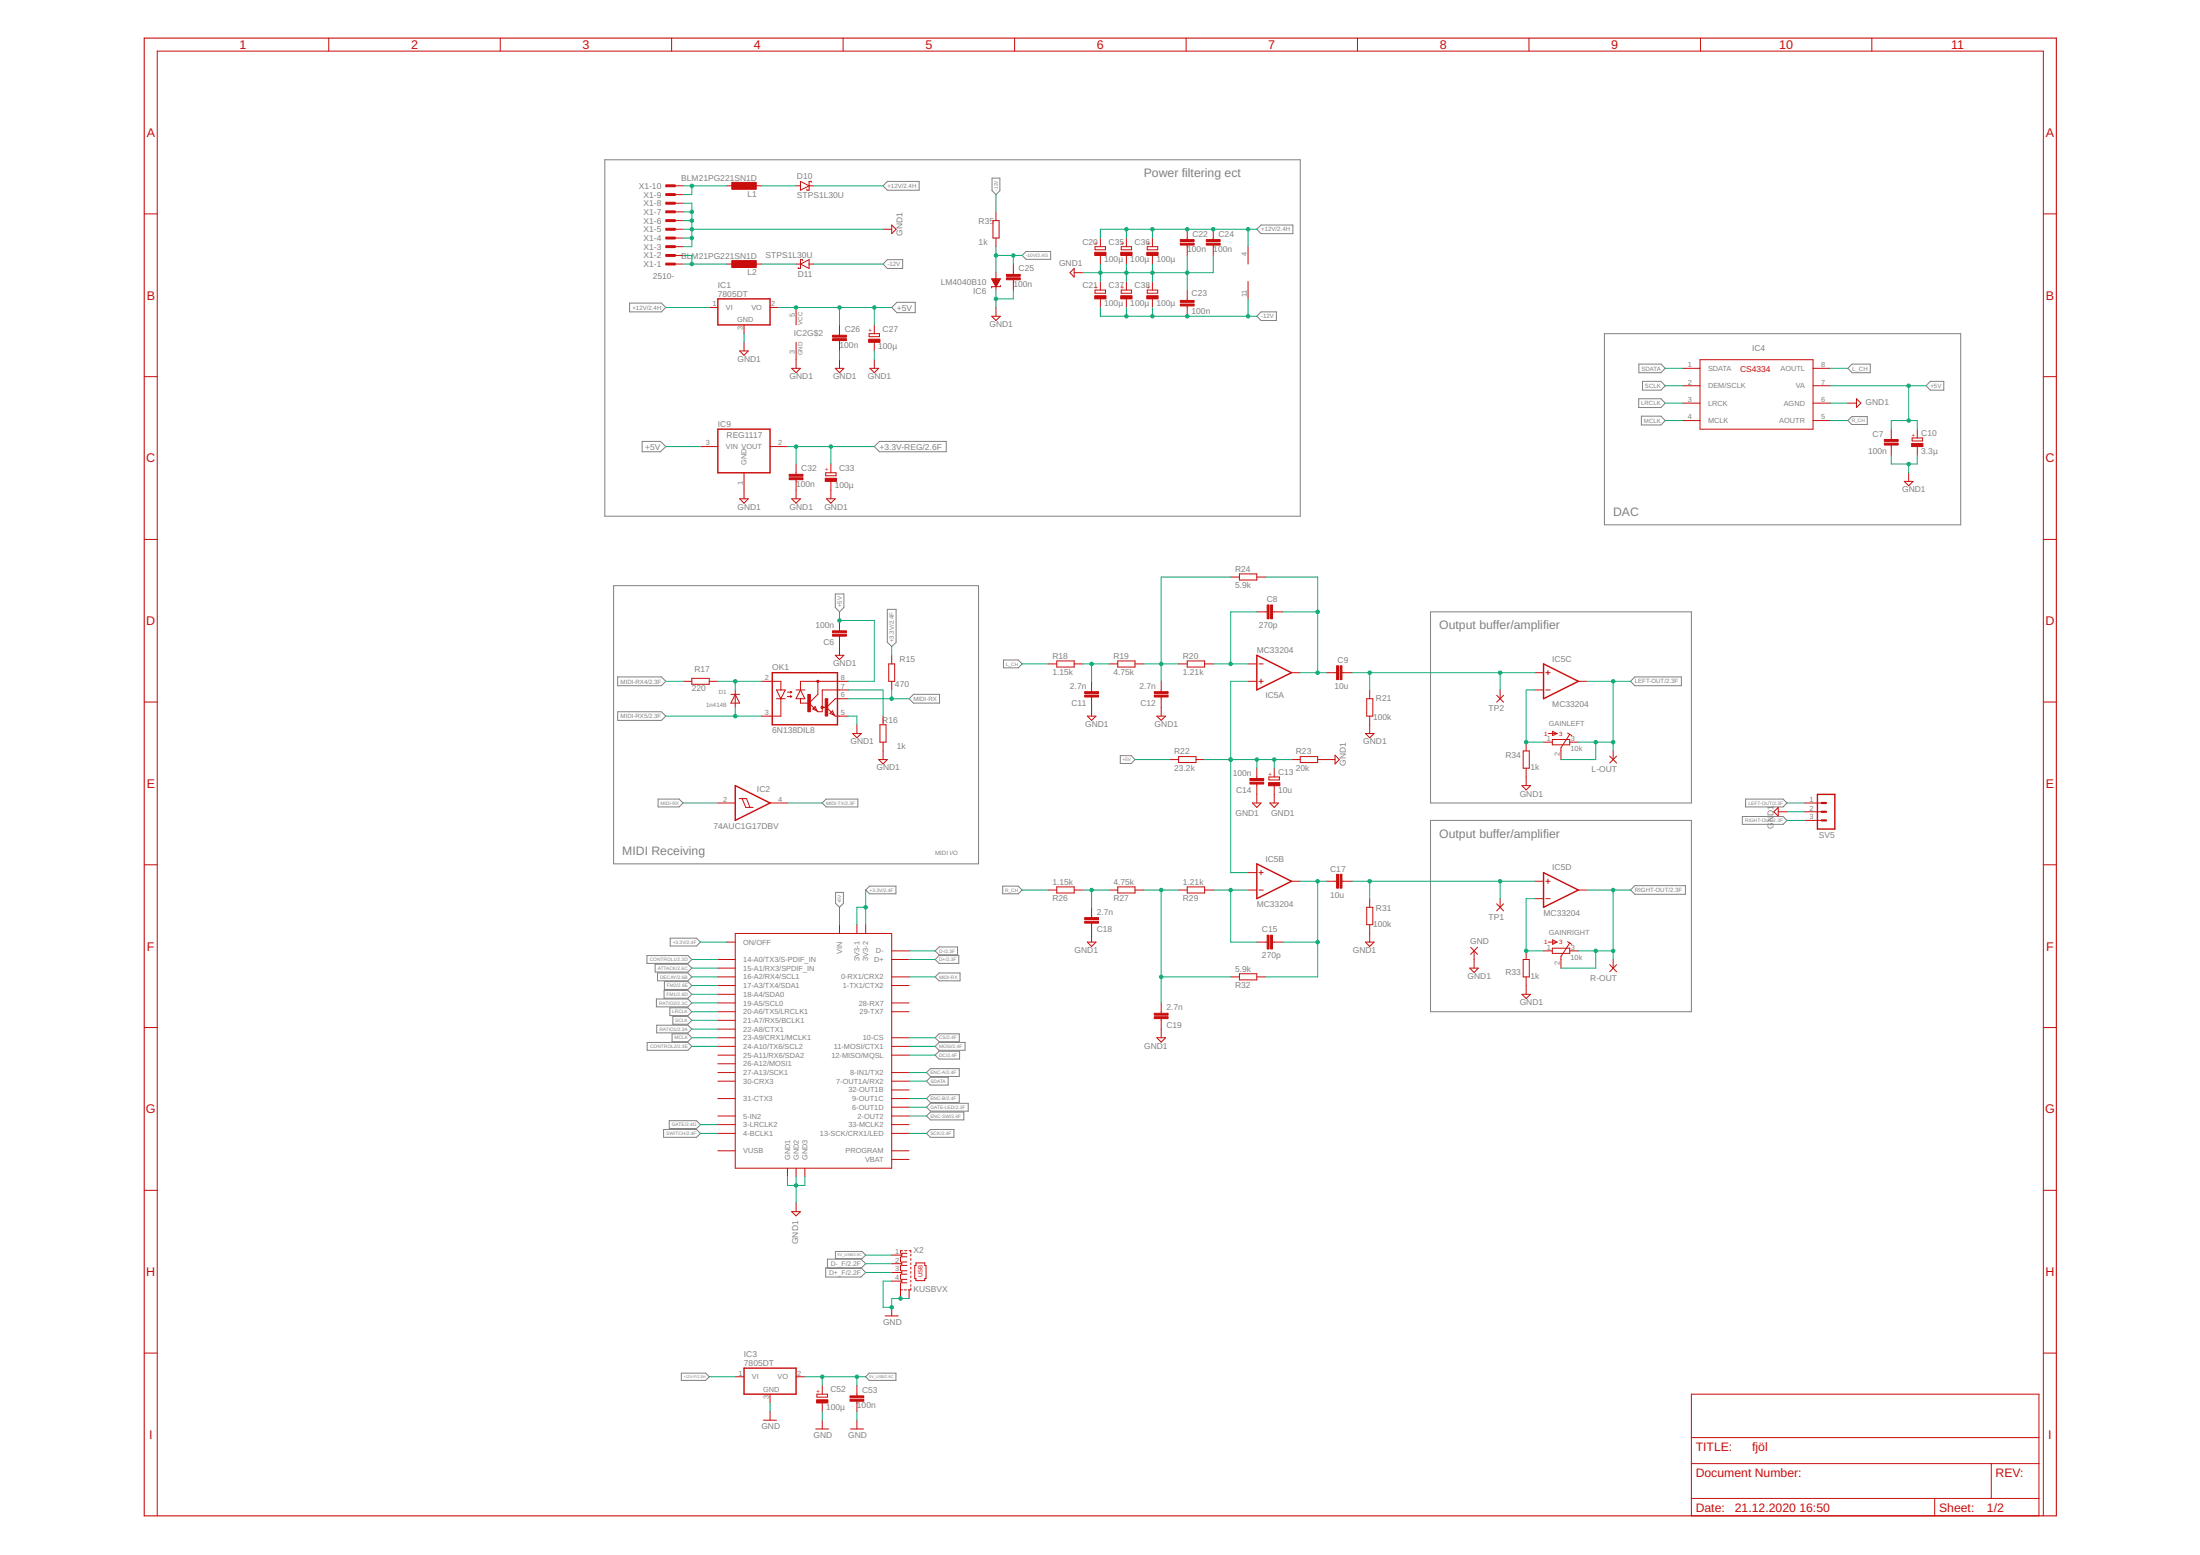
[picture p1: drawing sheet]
<svg xmlns="http://www.w3.org/2000/svg" width="297mm" height="210mm" viewBox="0 0 297 210" stroke-linecap="round" stroke-linejoin="round" font-family="sans-serif">
<g fill="none" stroke="#808080" stroke-width=".14">
<path d="M81.7 21.6h93.9v48.1h-93.9zM119.8 24.5h4.3v1.2h-4.3l-.6-.6zM119.8 35.1h2.1v1.1h-2.1l-.6-.6zM133.9 24h1.1v1.7l-.5 .6-.6-.6zM138 34.5l.5-.5h3.4v1h-3.4zM170.3 30.4h4.3v1.1h-4.3l-.6-.6zM85 40.9h4.3l.6 .6-.6 .6h-4.3zM86.7 59.6h2.5l.7 .7-.7 .7h-2.5zM120.4 41.5l.7-.7h2.5v1.4h-2.5zM170.3 42.1h2v1.2h-2l-.6-.6zM216.6 45h48.1v25.8h-48.1zM221.3 53.8h3l.5 .6-.5 .6h-3z"/>
<path d="M221.3 49.1h3l.5 .6-.5 .6h-3zM221.6 56.2h2.7l.5 .6-.5 .6h-2.7zM221.8 51.5h2.5l.5 .6-.5 .6h-2.5zM249.5 49.7l.6-.6h2.4v1.2h-2.4zM249.5 56.8l.5-.6h2.1v1.1h-2.1zM260.6 51.5h1.8v1.2h-1.8l-.5-.6zM82.8 79.1h49.3v37.5h-49.3zM118 60.3l.7-.7h9.1v1.4h-9.1zM83.4 91.4h5.9l.6 .6-.6 .6h-5.9zM83.4 96.1h5.9l.6 .6-.6 .5h-5.9zM112.8 80.2h1.1v1.8l-.6 .6-.5-.6zM119.8 82.3h1.2v4.4l-.6 .6-.6-.6z"/>
<path d="M122.7 94.3l.6-.6h3.6v1.2h-3.6zM135.5 89.1h2l.5 .5-.5 .5h-2zM193.1 82.6h35.3v25.8h-35.3zM220.7 91.4h6.3v1.2h-6.3l-.5-.6zM88.9 107.9h2.8l.5 .5-.5 .5h-2.8zM111.5 107.9h4.3v1h-4.3l-.5-.5zM135.4 119.6h2.1l.5 .5-.5 .5h-2.1zM151.3 102h1.4l.5 .5-.5 .6h-1.4zM193.1 110.7h35.3v25.9h-35.3zM220.7 119.5h6.9v1.2h-6.9l-.5-.6zM235.2 110.2h5.5l.6 .5-.6 .6h-5.5zM235.7 107.9h5l.6 .5-.6 .5h-5z"/>
<path d="M87.4 129h5.5l.5 .5-.5 .5h-5.5zM88.5 130.2h4.4l.5 .5-.5 .5h-4.4zM88.6 134.9h4.3l.5 .5-.5 .5h-4.3zM88.7 138.4h4.2l.5 .5-.5 .5h-4.2zM88.8 131.3h4.1l.5 .6-.5 .5h-4.1zM89.7 133.7h3.2l.5 .5-.5 .5h-3.2zM89.7 132.5h3.2l.5 .5-.5 .6h-3.2zM90.4 136h2.5l.5 .6-.5 .5h-2.5zM90.5 126.6h3.5l.6 .6-.6 .5h-3.5zM90.7 139.6h2.2l.5 .5-.5 .5h-2.2zM90.8 137.2h2.1l.5 .5-.5 .6h-2.1zM112.8 120.5h1.1v1.4l-.6 .6-.5-.6z"/>
<path d="M116.9 120.1l.5-.5h3.6v1h-3.6zM126.3 131.9l.5-.6h2.8v1.1h-2.8zM126.3 128.4l.5-.6h2.5v1.1h-2.5zM126.8 129h2.7v1h-2.7l-.5-.5zM87.4 140.7h5.5l.5 .5-.5 .6h-5.5zM89.6 152.5h4.4l.6 .5-.6 .5h-4.4zM90.4 151.3h3.6l.6 .5-.6 .5h-3.6zM125.1 145.9l.5-.5h2.4v1.1h-2.4zM125.1 149.5l.5-.6h5.1v1.1h-5.1zM125.1 144.8l.5-.5h3.9v1h-3.9zM125.1 148.3l.5-.5h3.9v1h-3.9zM125.1 153l.5-.5h3.2v1h-3.2z"/>
<path d="M125.6 150.1h4.5v1.1h-4.5l-.5-.6zM126.3 140.1l.5-.5h2.7v1h-2.7zM126.3 141.2l.5-.5h3.5v1.1h-3.5zM126.3 142.4l.5-.5h2.8v1.1h-2.8zM111.5 171.1h4.7l.7 .7-.7 .6h-4.7zM111.7 170h4.5l.7 .6-.7 .6h-4.5zM112.8 168.9h3.6l.5 .5-.5 .5h-3.6zM92 185.4h3.3l.5 .4-.5 .5h-3.3zM117.3 185.4h3.7v.9h-3.7l-.4-.5z"/>
</g>
<g fill="none" stroke="#c90d0c" stroke-width=".14">
<path d="M44.4 5.1v1.8M67.5 5.1v1.8M90.7 5.1v1.8M113.8 5.1v1.8M137 5.1v1.8M160.1 5.1v1.8M183.3 5.1v1.8M206.4 5.1v1.8M229.6 5.1v1.8M252.7 5.1v1.8M19.5 28.9h1.7M91.1 33.3h1.1"/>
<path d="M91.1 35.6h1.1M91.1 34.5h1.1M91.1 32.1h1.1M91.1 30.9h1.1M91.1 29.8h1.1M91.1 28.6h1.1M91.1 27.4h1.1M91.1 26.3h1.1M91.1 25.1h1.1M98.1 35.6h1.2M98.1 25.1h1.2M101.6 35.6h1.2"/>
<path d="M101.6 25.1h1.2M107.5 35.6h.6M107.5 25.1h.6M108.1 24.5l1.1 .6-1.1 .6zM108.1 35.6l1.1-.5v1.1zM108.4 35.2v-.1h-.3v1.1h-.3v-.1M109.2 35.6h.6M109.2 25.1h.6M109.5 24.6v-.1h-.3v1.2h-.3v-.2M119.2 30.9h1.2M120.4 30.4l.6 .5-.6 .6zM133.9 37.6h1.2l-.6 1.1z"/>
<path d="M133.9 37.7h1.1M134 37.8h1M134 37.9h.9M134.1 29.8h.8v2.3h-.8zM134.1 38h.8M134.1 38.1h.7M134.2 38.1h.6M134.2 38.2h.5M134.3 38.3h.4M134.3 38.4h.3M134.4 38.5h.2M134.4 38.6h.2"/>
<path d="M134.5 38.7h.1M134.5 28.6v1.2M134.5 32.1v1.2M134.5 36.8v2.4M135.1 38.5v.2h-1.2v.2M136.8 35.6v1.5M136.8 37.8v1.4M145 36.2v1.2l-.5-.6zM145 36.8h1.2M147.8 33.3h1.5v.4h-1.5zM147.8 39.2h1.5v.4h-1.5zM148.6 32.1v1.2"/>
<path d="M148.6 34.5v1.1M148.6 38v1.2M151.4 33.3h1.4v.4h-1.4zM151.4 39.2h1.4v.4h-1.4zM152.1 32.1v1.2M152.1 34.5v1.1M152.1 38v1.2M154.9 33.3h1.4v.4h-1.4zM154.9 39.2h1.4v.4h-1.4zM155.6 32.1v1.2M155.6 34.5v1.1M155.6 38v1.2"/>
<path d="M160.3 30.9v1.5M160.3 33.1v1.4M160.3 39.2v1.4M163.8 30.9v1.5M163.8 33.1v1.4M168.5 33.3v2.3M168.5 38v2.3M275.9 28.9h1.7M19.5 50.8h1.7M95.8 41.5h1.1M99.9 47.4h1.1l-.5 .6zM100.5 43.9v1.1"/>
<path d="M100.5 46.2v1.2M104 41.5h1.1M106.9 49.7h1.2l-.6 .6zM107.5 41.5v2.4M107.5 46.2v3.5M112.8 49.7h1.1l-.6 .6zM113.3 43.9v1.4M113.3 46v1.4M113.3 48.6v1.1M117.3 45h1.4v.4h-1.4zM117.5 49.7h1.1l-.6 .6zM118 43.9v1.1"/>
<path d="M118 46.2v1.2M118 48.6v1.1M133.9 42.7h1.2l-.6 .6zM134.5 41.5v1.2M148.6 40.3v1.2M152.1 40.3v1.2M155.6 40.3v1.2M160.3 41.3v1.4M227.2 49.7h2.3M227.2 52.1h2.3M227.2 54.4h2.3M227.2 56.8h2.3"/>
<path d="M229.5 48.6h15.3v9.3h-15.3zM244.8 49.7h2.3M244.8 52.1h2.3M244.8 54.4h2.3M244.8 56.8h2.3M249.5 54.4h1.2M250.7 53.8l.5 .6-.5 .6zM255.4 57.9v1.5M258.2 59.1h1.4v.4h-1.4zM258.9 57.9v1.2M275.9 50.8h1.7M19.5 72.8h1.7"/>
<path d="M94.6 60.3h2.3M99.9 67.3h1.1l-.5 .6zM100.5 63.8v3.5M104 60.3h2.3M106.9 67.3h1.2l-.6 .6zM107.5 62.6v1.5M107.5 64.7v2.6M111.5 63.8h1.4v.4h-1.4zM111.6 67.3h1.2l-.6 .6zM112.2 62.6v1.2M112.2 65v2.3M166.2 77.9h1.1"/>
<path d="M167.3 77.5h2.4v.8h-2.4zM169.7 77.9h1.2M255.4 60v1.5M257.1 65h1.2l-.6 .6zM257.7 63.8v1.2M258.9 60.3v1.2M275.9 72.8h1.7M19.5 94.8h1.7M92.2 92h1.2M93.4 91.6h2.4v.8h-2.4zM95.8 92h1.1M98.7 93.7h1.2"/>
<path d="M99.3 93.7l.6 1.2h-1.2zM99.3 93.1v2.4M102.8 92h2.6v1.1M104.8 93.1h1.2l-.6 1.2zM104.8 94.3h1.2M105.4 94.3v2.4h-2.6M106.3 93.4h.6M106.3 94h.6M106.7 93.3l.2 .1M106.7 93.9l.2 .1M106.9 93.4l-.2 .2M106.9 94l-.2 .1"/>
<path d="M107.5 93.1h1.2M108.1 93.1l.6 1.2h-1.2zM108.1 94.3v.6h1.1M109.2 94.9l1.1 1M109.7 95.7l.4-.3 .2 .5zM110.4 92v1.7l-1.2 1.2M111 95.5h.6M111.6 95.5l1.2 1.2h1.7M112.4 95.9l.2 .6-.5-.2zM112.8 88.5h1.1l-.6 .5zM113.3 83.8v1.4M113.3 85.9v2.6"/>
<path d="M114.5 93.1h-3.5v3h-.6l-.1-.2M114.5 94.3h-1.7l-1.2 1.2M114.5 92h-6.4v1.1M115.1 99h1.2l-.6 .6zM115.7 97.8v1.2M118.8 97.8h.8v2.4h-.8zM119.2 96.7v1.1M120 89.6h.8v2.4h-.8zM120.4 88.5v1.1M120.4 92v1.1M141.5 89.6h1.2M142.7 89.2h2.3v.8h-2.3z"/>
<path d="M145 89.6h1.2M146.8 96.7h1.2l-.6 .5zM147.4 92v1.4M147.4 94.1v2.6M149.7 89.6h1.2M150.9 89.2h2.3v.8h-2.3zM153.2 89.6h1.2M156.2 96.7h1.2l-.6 .5zM156.8 92v1.4M156.8 94.1v2.6M159.1 89.6h1.2M160.3 89.2h2.3v.8h-2.3z"/>
<path d="M162.6 89.6h1.2M168.5 92h1.2M168.5 89.6h1.2M169.7 82.6h1.4M170 92h.6M170 89.6h.6M170.3 91.7v.6M171.8 82.6h1.4M174.4 90.8h1.2M179.1 90.8h1.4M181.2 90.8h1.4M184.4 99h1.1l-.6 .6z"/>
<path d="M184.5 94.3h.9v2.4h-.9zM184.9 93.1v1.2M184.9 96.7v2.3M202.1 93.9l.9 .9M202.5 93.1v1.2M203 93.9l-.9 .9M207.2 93.1h1.2M207.2 90.8h1.2M208.7 93.1h.6M208.7 90.8h.6M209 90.5v.6M209.1 99h1.1"/>
<path d="M209.6 99.8h2.3v.7h-2.3zM209.6 98.7l.6 .3-.6 .3zM211.6 99l.3 .1M211.9 99.1l-1.1 1.8v1.6M211.9 99.1l.3 .2M213.1 92h1.2M275.9 94.8h1.7M19.5 116.7h1.7M96.9 108.4h2.4M99.8 107.8h1l.5 1.2M100.2 107.8l.5 1.2h1M104 108.4h2.3"/>
<path d="M118.6 102.5h1.2l-.6 .6zM119.2 100.2v2.3M142.7 119.7h2.3v.8h-2.3zM150.9 119.7h2.3v.8h-2.3zM157.9 102.5h1.2M159.1 102.1h2.4v.8h-2.4zM160.3 119.7h2.3v.8h-2.3zM161.5 102.5h1.1M168.5 117.8h1.2M169.1 108.4h1.2l-.6 .6zM169.7 103.7v1.4M169.7 105.8v2.6"/>
<path d="M170 117.8h.6M170.3 117.5v.6M171.3 104.9h1.4v.4h-1.4zM171.4 108.4h1.2l-.6 .6zM172 103.7v1.2M172 106v2.4M174.4 102.5h1.2M174.4 119h1.2M175.6 102.1h2.3v.8h-2.3zM177.9 102.5h2.4M179.1 119h1.4M180.3 101.9l.5 .6-.5 .6z"/>
<path d="M181.2 119h1.4M205.5 106h1.2l-.6 .6zM205.7 101.4h.8v2.3h-.8zM206.1 100.2v1.2M206.1 103.7v2.3M207.2 119h1.2M208.4 100.2h1.2M208.7 119h.6M209 118.7v.6M211.9 100.2h1.2M217.3 102.1l1 .9M217.8 101.4v1.1"/>
<path d="M218.3 102.1l-1 .9M240.1 109.6h1.2M240.1 109v1.2l-.6-.6zM243.6 108.4h2.4M243.6 109.6h2.4M243.6 110.7h2.4M275.9 116.7h1.7M19.5 138.7h1.7M96.9 131.9h2.4M96.9 129.5h2.4M96.9 134.2h2.4M96.9 130.7h2.4"/>
<path d="M96.9 133h2.4M96.9 135.4h2.4M96.9 136.6h2.4M96.9 137.7h2.4M96.9 138.9h2.4M98.1 127.2h1.2M99.3 126h21.1v31.7h-21.1zM113.3 124.8v1.2M115.7 124.8v1.2M116.9 124.8v1.2M120.4 131.9h2.3M120.4 129.5h2.3"/>
<path d="M120.4 128.4h2.3M120.4 133h2.3M120.4 135.4h2.3M120.4 136.6h2.3M141.5 120.1h1.2M145 120.1h1.2M146.8 127.2h1.2l-.6 .6zM147.4 122.5v1.4M147.4 124.6v2.6M149.7 120.1h1.2M153.2 120.1h1.2M156.8 135.4v1.4"/>
<path d="M156.8 137.5v2.6M159.1 120.1h1.2M162.6 120.1h1.2M166.2 131.9h1.1M167.3 131.4h2.4v.9h-2.4zM168.5 120.1h1.2M169.7 127.2h1.4M169.7 131.9h1.2M170 120.1h.6M171.8 127.2h1.4M184.4 127.2h1.1l-.6 .6zM184.5 122.5h.9v2.3h-.9z"/>
<path d="M184.9 121.3v1.2M184.9 124.8v2.4M198.4 130.7h1.2l-.6 .6zM198.6 127.9l.9 .9M199 128.4v2.3M199.5 127.9l-.9 .9M202.1 122l.9 1M202.5 121.3v1.2M203 122l-.9 1M205.5 134.2h1.2l-.6 .6zM205.7 129.5h.8v2.4h-.8zM206.1 128.4v1.1"/>
<path d="M206.1 131.9v2.3M207.2 121.3h1.2M208.4 128.4h1.2M208.7 121.3h.6M209.1 127.2h1.1M209.6 128h2.3v.7h-2.3zM209.6 126.9l.6 .3-.6 .3zM211.6 127.1l.3 .2M211.9 127.3l-1.1 1.8v1.6M211.9 127.3l.3 .2M211.9 128.4h1.2M213.1 120.1h1.2"/>
<path d="M217.3 130.2l1 1M217.8 129.5v1.2M218.3 130.2l-1 1M275.9 138.7h1.7M96.9 140.1h2.4M96.9 144.8h2.4M96.9 150.6h2.4M96.9 151.8h2.4M96.9 153h2.4M96.9 155.3h2.4M96.9 145.9h2.4M96.9 148.3h2.4"/>
<path d="M96.9 141.2h2.4M96.9 142.4h2.4M96.9 143.6h2.4M106.3 157.7v1.2M107.5 157.7v1.2M108.7 157.7v1.2M120.4 140.1h2.3M120.4 144.8h2.3M120.4 150.6h2.3M120.4 151.8h2.3M120.4 153h2.3M120.4 155.3h2.3"/>
<path d="M120.4 156.5h2.3M120.4 149.5h2.3M120.4 145.9h2.3M120.4 148.3h2.3M120.4 141.2h2.3M120.4 142.4h2.3M120.4 147.1h2.3M156.2 140.1h1.2l-.6 .6zM19.5 160.7h1.7M106.9 163.6h1.2l-.6 .5zM107.5 162.4v1.2M119.5 177.6h1.8"/>
<path d="M120.4 176.5v1.1M120.4 172.9h1.4M120.4 171.8h1.4M120.4 170.6h1.4M120.4 169.4h1.4M121.6 174.1h.3M121.6 169.7v.6M121.6 170.8v.7M121.6 172v.7M121.6 173.2v2.1M121.9 168.8h-.3v.4M122 174.1h.4"/>
<path d="M122.2 168.8h.2M122.4 169.2h-.6v.5h.6M122.4 170.3h-.6v.5h.6M122.4 171.5h-.6v.5h.6M122.4 172.7h-.6v.5h.6M122.7 168.8h.3v.3M122.7 174.1v1.2M123 173.9v.2h-.4M123 169.3v.2M123 169.9v.2M123 170.5v.2M123 171v.3"/>
<path d="M123 171.6v.3M123 172.2v.3M123 172.8v.3M123 173.4v.2M123.7 170.5h1.2v.3h.1v1.8h-.1v.3h-1.2v-.3h-.2v-1.8h.2zM275.9 160.7h1.7M19.5 182.6h1.7M99.3 185.8h1.2M103.1 191.7h1.7M104 188.2v1.2M104 190.5v1.2M107.5 185.8h1.2"/>
<path d="M110.1 192.9h1.8M110.3 188.2h1.4v.4h-1.4zM111 187v1.2M111 189.4v1.1M111 191.7v1.2M114.8 192.9h1.8M115.7 187v1.4M115.7 189.1v1.4M115.7 191.7v1.2M228.4 188.2h46.9v16.4h-46.9zM228.4 197.6h46.9M228.4 194.1h46.9"/>
<path d="M268.9 197.6v4.7M275.9 182.6h1.7M21.2 204.6v-197.7h254.7v197.7M228.4 202.3h46.9M261.2 202.3v2.3"/>
</g>
<path d="M96.9 40.3h7.1v3.6h-7.1zM96.9 57.9h7.1v5.9h-7.1zM104.3 90.8h8.8v7h-8.8zM169.7 88.5l4.7 2.3-4.7 2.3zM208.4 89.6l4.7 2.4-4.7 2.3zM99.3 106l4.7 2.4-4.7 2.3zM169.7 116.6l4.7 2.4-4.7 2.3zM208.4 117.8l4.7 2.3-4.7 2.4zM245.4 107.2h2.3v4.7h-2.3zM100.5 184.7h7v3.5h-7z" fill="none" stroke="#c90d0c" stroke-width=".19"/>
<g fill="#c90d0c" stroke="#c90d0c" stroke-width=".14">
<path d="M110.9 95.4h.2v.2h-.2z" fill-rule="evenodd"/>
<circle cx="110.4" cy="92" r=".15"/>
</g>
<g fill="#c90d0c" stroke="#c90d0c" stroke-width=".14">
<path d="M109.1 93.7h.3v2.4h-.3z"/>
<path d="M111.4 94.3h.4v2.3h-.4z"/>
<path d="M112.4 85.2h1.9v.2h-1.9z"/>
<path d="M112.4 85.6h1.9v.3h-1.9z"/>
<path d="M254.4 59.8h1.9v.3h-1.9z"/>
<path d="M254.4 59.3h1.9v.3h-1.9z"/>
<path d="M258.1 59.9h1.5v.4h-1.5z"/>
<path d="M171.6 81.7h.2v1.8h-.2z"/>
<path d="M171.1 81.7h.2v1.8h-.2z"/>
<path d="M180.9 89.9h.3v1.8h-.3z"/>
<path d="M180.5 89.9h.2v1.8h-.2z"/>
<path d="M146.5 93.4h1.8v.2h-1.8z"/>
<path d="M146.5 93.8h1.8v.3h-1.8z"/>
<path d="M155.9 93.4h1.8v.2h-1.8z"/>
<path d="M155.9 93.8h1.8v.3h-1.8z"/>
<path d="M171.3 105.6h1.5v.5h-1.5z"/>
<path d="M168.8 105.1h1.8v.2h-1.8z"/>
<path d="M168.8 105.6h1.8v.2h-1.8z"/>
<path d="M171.6 126.2h.2v1.9h-.2z"/>
<path d="M171.1 126.2h.2v1.9h-.2z"/>
<path d="M180.9 118h.3v1.9h-.3z"/>
<path d="M180.5 118h.2v1.9h-.2z"/>
<path d="M146.5 123.9h1.8v.2h-1.8z"/>
<path d="M146.5 124.4h1.8v.2h-1.8z"/>
<path d="M155.9 136.8h1.8v.2h-1.8z"/>
<path d="M155.9 137.2h1.8v.3h-1.8z"/>
<path d="M147.8 34.1h1.5v.4h-1.5z"/>
<path d="M147.8 39.9h1.5v.4h-1.5z"/>
<path d="M159.4 32.8h1.8v.3h-1.8z"/>
<path d="M159.4 32.3h1.8v.3h-1.8z"/>
<path d="M159.4 41h1.8v.3h-1.8z"/>
<path d="M159.4 40.6h1.8v.2h-1.8z"/>
<path d="M89.9 35.5h1.3v.3h-1.3z"/>
<path d="M89.9 34.4h1.3v.2h-1.3z"/>
<path d="M89.9 33.2h1.3v.2h-1.3z"/>
<path d="M89.9 32h1.3v.3h-1.3z"/>
<path d="M89.9 30.8h1.3v.3h-1.3z"/>
<path d="M89.9 29.7h1.3v.2h-1.3z"/>
<path d="M89.9 28.5h1.3v.2h-1.3z"/>
<path d="M89.9 27.3h1.3v.3h-1.3z"/>
<path d="M89.9 26.1h1.3v.3h-1.3z"/>
<path d="M89.9 25h1.3v.2h-1.3z"/>
<path d="M98.8 24.6h3.3v.9h-3.3z"/>
<path d="M98.8 35.2h3.3v.9h-3.3z"/>
<path d="M162.9 32.8h1.8v.3h-1.8z"/>
<path d="M162.9 32.3h1.8v.3h-1.8z"/>
<path d="M135.9 37.5h1.9v.3h-1.9z"/>
<path d="M135.9 37h1.9v.3h-1.9z"/>
<path d="M112.4 45.7h1.9v.3h-1.9z"/>
<path d="M112.4 45.3h1.9v.2h-1.9z"/>
<path d="M117.3 45.8h1.5v.4h-1.5z"/>
<path d="M110.3 189h1.5v.4h-1.5z"/>
<path d="M114.8 188.9h1.8v.2h-1.8z"/>
<path d="M114.8 188.4h1.8v.3h-1.8z"/>
<path d="M151.3 34.1h1.5v.4h-1.5z"/>
<path d="M154.8 34.1h1.6v.4h-1.6z"/>
<path d="M151.3 39.9h1.5v.4h-1.5z"/>
<path d="M154.8 39.9h1.6v.4h-1.6z"/>
<path d="M106.6 64.5h1.8v.2h-1.8z"/>
<path d="M106.6 64h1.8v.3h-1.8z"/>
<path d="M111.4 64.6h1.5v.4h-1.5z"/>
</g>
<path d="M19.5 5.1h258.1v199.5h-258.1z" fill="none" stroke="#c90d0c" stroke-width=".15"/>
<path d="M246 110.7h.5M246 109.6h.5M246 108.4h.5" fill="none" stroke="#c90d0c" stroke-width=".3"/>
<g fill="none" stroke="#0dab76" stroke-width=".14">
<path d="M92.2 27.4h1.2v5.9h-1.2M92.2 34.5h1.2v1.1M92.2 28.6h1.2M92.2 29.8h1.2M92.2 30.9h27M92.2 32.1h1.2M92.2 25.1h5.9M92.2 35.6h5.9M93.4 25.1v1.2h-1.2M102.8 25.1h4.7M102.8 35.6h4.7M109.8 25.1h9.4"/>
<path d="M109.8 35.6h9.4M134.5 26.3v2.3M134.5 33.3v3.5M134.5 39.2v2.3M134.5 34.5h3.5M136.8 34.5v1.1M136.8 39.2v1.1h-2.3M148.6 35.6v2.4M152.1 30.9v1.2M152.1 35.6v2.4M155.6 30.9v1.2M155.6 35.6v2.4"/>
<path d="M160.3 34.5v4.7M163.8 34.5v2.3h-17.6M168.5 30.9v2.4M169.7 30.9h-21.1v1.2M89.9 41.5h5.9M100.5 45v1.2M105.1 41.5h15.3M113.3 41.5v2.4M113.3 47.4v1.2M118 41.5v2.4M118 47.4v1.2M148.6 41.5v1.2h21.1"/>
<path d="M152.1 41.5v1.2M155.6 41.5v1.2M168.5 40.3v2.4M224.8 56.8h2.4M224.8 52.1h2.4M224.8 54.4h2.4M224.8 49.7h2.4M247.1 56.8h2.4M247.1 52.1h13M247.1 54.4h2.4M247.1 49.7h2.4M255.4 57.9v-1.1h3.5v1.1"/>
<path d="M257.7 52.1v4.7M89.9 60.3h4.7M106.3 60.3h11.7M107.5 60.3v2.3M112.2 60.3v2.3M166.2 77.9h-9.4v14.1M170.9 77.9h7v12.9M255.4 61.5v1.1h3.5v-1.1M257.7 62.6v1.2M89.9 92h2.3M89.9 96.7h12.9M96.9 92h5.9"/>
<path d="M99.3 92v1.1M99.3 95.5v1.2M113.3 82.6v1.2h4.7v8.2h-3.5M114.5 96.7h1.2v1.1M114.5 94.3h8.2M114.5 93.1h4.7v3.6M120.4 87.3v1.2M120.4 93.1v1.2M138 89.6h3.5M146.2 89.6h3.5M147.4 89.6v2.4M154.4 89.6h4.7"/>
<path d="M163.8 89.6h4.7M168.5 92h-2.3v25.8h2.3M169.7 82.6h-3.5v7M173.2 82.6h4.7M175.6 90.8h3.5M182.6 90.8h24.6M184.9 90.8v2.3M202.5 90.8v2.3M207.2 93.1h-1.1v7.1h2.3M214.3 92h5.9M217.8 92v9.4M92.2 108.4h4.7"/>
<path d="M106.3 108.4h4.7M153.2 102.5h4.7M162.6 102.5h11.8M169.7 102.5v1.2M172 102.5v1.2M175.6 119h3.5M177.9 119v12.9h-7M182.6 119h24.6M184.9 119v2.3M202.5 119v2.3M213.1 100.2h4.7M215.5 100.2v2.3h-4.7"/>
<path d="M241.3 108.4h2.3M241.3 109.6h2.3M241.3 110.7h2.3M93.4 131.9h3.5M93.4 136.6h3.5M93.4 137.7h3.5M93.4 130.7h3.5M93.4 129.5h3.5M93.4 138.9h3.5M93.4 135.4h3.5M93.4 134.2h3.5M93.4 133h3.5"/>
<path d="M94.6 127.2h3.5M113.3 122.5v2.3M116.9 122.5h-1.2v2.3M116.9 120.1v4.7M122.7 131.9h3.6M122.7 128.4h3.6M122.7 129.5h3.6M138 120.1h3.5M146.2 120.1h3.5M147.4 120.1v2.4M154.4 120.1h4.7M156.8 131.9h9.4"/>
<path d="M156.8 120.1v15.3M163.8 120.1h4.7M166.2 120.1v7.1h3.5M173.2 127.2h4.7M207.2 121.3h-1.1v7.1h2.3M213.1 128.4h4.7M214.3 120.1h5.9M215.5 128.4v2.3h-4.7M217.8 120.1v9.4M93.4 140.1h3.5M93.4 141.2h3.5M94.6 151.8h2.3"/>
<path d="M94.6 153h2.3M106.3 158.9v1.1h2.4v-1.1M107.5 158.9v3.5M122.7 140.1h3.6M122.7 145.9h2.4M122.7 149.5h2.4M122.7 144.8h2.4M122.7 148.3h2.4M122.7 150.6h2.4M122.7 153h2.4M122.7 141.2h3.6M122.7 142.4h3.6"/>
<path d="M116.9 170.6h3.5M116.9 169.4h3.5M116.9 171.8h3.5M120.4 172.9h-1.2v3.6h1.2v-1.2h2.3M95.8 185.8h3.5M104 189.4v1.1M108.7 185.8h8.2M111 185.8v1.2M111 190.5v1.2M115.7 185.8v1.2M115.7 190.5v1.2"/>
</g>
<g fill="#0dab76" stroke="#0dab76" stroke-width=".14">
<circle cx="113.3" cy="83.8" r=".23"/>
<circle cx="257.7" cy="56.8" r=".23"/>
<circle cx="257.7" cy="52.1" r=".23"/>
<circle cx="113.3" cy="41.5" r=".23"/>
<circle cx="118" cy="41.5" r=".23"/>
<circle cx="107.5" cy="41.5" r=".23"/>
<circle cx="116.9" cy="122.5" r=".23"/>
<circle cx="120.4" cy="94.3" r=".23"/>
<circle cx="99.3" cy="96.7" r=".23"/>
<circle cx="99.3" cy="92" r=".23"/>
<circle cx="257.7" cy="62.6" r=".23"/>
<circle cx="134.5" cy="40.3" r=".23"/>
<circle cx="148.6" cy="36.8" r=".23"/>
<circle cx="160.3" cy="36.8" r=".23"/>
<circle cx="152.1" cy="36.8" r=".23"/>
<circle cx="155.6" cy="36.8" r=".23"/>
<circle cx="93.4" cy="28.6" r=".23"/>
<circle cx="93.4" cy="29.8" r=".23"/>
<circle cx="93.4" cy="30.9" r=".23"/>
<circle cx="93.4" cy="32.1" r=".23"/>
<circle cx="107.5" cy="160" r=".23"/>
<circle cx="147.4" cy="89.6" r=".23"/>
<circle cx="156.8" cy="89.6" r=".23"/>
<circle cx="166.2" cy="102.5" r=".23"/>
<circle cx="172" cy="102.5" r=".23"/>
<circle cx="169.7" cy="102.5" r=".23"/>
<circle cx="177.9" cy="90.8" r=".23"/>
<circle cx="177.9" cy="82.6" r=".23"/>
<circle cx="184.9" cy="90.8" r=".23"/>
<circle cx="202.5" cy="90.8" r=".23"/>
<circle cx="147.4" cy="120.1" r=".23"/>
<circle cx="156.8" cy="120.1" r=".23"/>
<circle cx="156.8" cy="131.9" r=".23"/>
<circle cx="166.2" cy="120.1" r=".23"/>
<circle cx="177.9" cy="119" r=".23"/>
<circle cx="177.9" cy="127.2" r=".23"/>
<circle cx="184.9" cy="119" r=".23"/>
<circle cx="202.5" cy="119" r=".23"/>
<circle cx="166.2" cy="89.6" r=".23"/>
<circle cx="217.8" cy="92" r=".23"/>
<circle cx="215.5" cy="100.2" r=".23"/>
<circle cx="217.8" cy="100.2" r=".23"/>
<circle cx="206.1" cy="100.2" r=".23"/>
<circle cx="206.1" cy="128.4" r=".23"/>
<circle cx="217.8" cy="120.1" r=".23"/>
<circle cx="215.5" cy="128.4" r=".23"/>
<circle cx="217.8" cy="128.4" r=".23"/>
<circle cx="160.3" cy="30.9" r=".23"/>
<circle cx="163.8" cy="30.9" r=".23"/>
<circle cx="168.5" cy="30.9" r=".23"/>
<circle cx="155.6" cy="30.9" r=".23"/>
<circle cx="152.1" cy="30.9" r=".23"/>
<circle cx="160.3" cy="42.7" r=".23"/>
<circle cx="168.5" cy="42.7" r=".23"/>
<circle cx="152.1" cy="42.7" r=".23"/>
<circle cx="155.6" cy="42.7" r=".23"/>
<circle cx="93.4" cy="25.1" r=".23"/>
<circle cx="93.4" cy="35.6" r=".23"/>
<circle cx="136.8" cy="34.5" r=".23"/>
<circle cx="134.5" cy="34.5" r=".23"/>
<circle cx="120.4" cy="176.5" r=".23"/>
<circle cx="121.6" cy="175.3" r=".23"/>
<circle cx="111" cy="185.8" r=".23"/>
<circle cx="115.7" cy="185.8" r=".23"/>
<circle cx="107.5" cy="60.3" r=".23"/>
<circle cx="112.2" cy="60.3" r=".23"/>
</g>
<g font-size="1.7" fill="#c90d0c">
<text x="32.3" y="6.6">1</text>
<text x="55.5" y="6.6">2</text>
<text x="78.6" y="6.6">3</text>
<text x="101.8" y="6.6">4</text>
<text x="124.9" y="6.6">5</text>
<text x="148.1" y="6.6">6</text>
<text x="171.2" y="6.6">7</text>
<text x="194.4" y="6.6">8</text>
<text x="217.5" y="6.6">9</text>
<text x="240.2" y="6.6">10</text>
<text x="263.4" y="6.6">11</text>
<text x="19.8" y="18.5">A</text>
<text x="276.2" y="18.5">A</text>
<text x="19.8" y="40.4">B</text>
<text x="276.2" y="40.4">B</text>
<text x="19.7" y="62.4">C</text>
<text x="276.2" y="62.4">C</text>
<text x="19.7" y="84.4">D</text>
<text x="276.2" y="84.4">D</text>
<text x="19.8" y="106.3">E</text>
<text x="276.2" y="106.3">E</text>
<text x="19.8" y="128.3">F</text>
<text x="276.3" y="128.3">F</text>
<text x="19.7" y="150.3">G</text>
<text x="276.1" y="150.3">G</text>
<text x="19.7" y="172.3">H</text>
<text x="276.2" y="172.3">H</text>
<text x="20.1" y="194.2">I</text>
<text x="228.9" y="195.8">TITLE:</text>
<text x="236.6" y="195.8">fjöl</text>
<text x="276.5" y="194.2">I</text>
<text x="228.9" y="199.3">Document Number:</text>
<text x="269.4" y="199.3">REV:</text>
<text x="228.9" y="204">Date:</text>
<text x="234.2" y="204">21.12.2020</text>
<text x="243" y="204">16:50</text>
<text x="261.8" y="204">Sheet:</text>
<text x="268.3" y="204">1/2</text>
</g>
<g font-size="1.7" fill="#808080">
<text x="154.4" y="23.9">Power filtering ect</text>
<text x="217.8" y="69.7">DAC</text>
<text x="194.3" y="84.9">Output buffer/amplifier</text>
<text x="194.3" y="113.1">Output buffer/amplifier</text>
<text x="84" y="115.4">MIDI Receiving</text>
</g>
<g font-size="1.1" fill="#808080">
<text x="86.3" y="25.5">X1-10</text>
<text x="86.9" y="29">X1-7</text>
<text x="86.9" y="27.8">X1-8</text>
<text x="86.9" y="26.7">X1-9</text>
<text x="92" y="24.4">BLM21PG221SN1D</text>
<text x="100.9" y="26.6">L1</text>
<text x="107.6" y="26.7">STPS1L30U</text>
<text x="107.6" y="24.2">D10</text>
<text x="86.9" y="34.9">X1-2</text>
<text x="86.9" y="33.7">X1-3</text>
<text x="86.9" y="32.5">X1-4</text>
<text x="86.9" y="31.4">X1-5</text>
<text x="86.9" y="30.2">X1-6</text>
<text x="92" y="34.9">BLM21PG221SN1D</text>
<text x="103.4" y="34.9">STPS1L30U</text>
<text x="121.9" y="31.8" transform="rotate(-90 121.9 31.8)">GND1</text>
<text x="132.1" y="33.1">1k</text>
<text x="132.1" y="30.3">R35</text>
<text x="143" y="35.9">GND1</text>
<text x="146.2" y="33.1">C20</text>
<text x="149.1" y="35.4">100µ</text>
<text x="149.7" y="33.1">C35</text>
<text x="152.6" y="35.4">100µ</text>
<text x="153.2" y="33.1">C36</text>
<text x="156.1" y="35.4">100µ</text>
<text x="160.3" y="34.1">100n</text>
<text x="161" y="31.9">C22</text>
<text x="163.8" y="34.1">100n</text>
<text x="164.5" y="31.9">C24</text>
<text x="86.9" y="36.1">X1-1</text>
<text x="88.1" y="37.7">2510-</text>
<text x="96.9" y="40">7805DT</text>
<text x="96.9" y="38.9">IC1</text>
<text x="100.9" y="37.2">L2</text>
<text x="107.7" y="37.4">D11</text>
<text x="121.1" y="41.9">+5V</text>
<text x="127" y="38.4">LM4040B10</text>
<text x="131.4" y="39.7">IC6</text>
<text x="136.8" y="38.8">100n</text>
<text x="137.5" y="36.6">C25</text>
<text x="146.2" y="38.9">C21</text>
<text x="149.1" y="41.3">100µ</text>
<text x="149.7" y="38.9">C37</text>
<text x="152.6" y="41.3">100µ</text>
<text x="153.2" y="38.9">C38</text>
<text x="156.1" y="41.3">100µ</text>
<text x="160.9" y="39.9">C23</text>
<text x="107.2" y="45.3">IC2G$2</text>
<text x="113.4" y="47">100n</text>
<text x="114.1" y="44.9">C26</text>
<text x="118.6" y="47.2">100µ</text>
<text x="119.2" y="44.8">C27</text>
<text x="133.6" y="44.2">GND1</text>
<text x="160.9" y="42.4">100n</text>
<text x="236.6" y="47.4">IC4</text>
<text x="99.6" y="48.8">GND1</text>
<text x="106.6" y="51.2">GND1</text>
<text x="112.5" y="51.2">GND1</text>
<text x="117.2" y="51.2">GND1</text>
<text x="96.9" y="57.6">IC9</text>
<text x="98.1" y="59.1">REG1117</text>
<text x="251.9" y="54.7">GND1</text>
<text x="252.8" y="58.9">C7</text>
<text x="259.4" y="58.9">C10</text>
<text x="87.1" y="60.7">+5V</text>
<text x="107.5" y="65.7">100n</text>
<text x="108.2" y="63.6">C32</text>
<text x="112.7" y="65.9">100µ</text>
<text x="113.3" y="63.6">C33</text>
<text x="118.8" y="60.7">+3.3V-REG/2.6F</text>
<text x="252.2" y="61.3">100n</text>
<text x="259.4" y="61.2">3.3µ</text>
<text x="99.6" y="68.8">GND1</text>
<text x="106.6" y="68.8">GND1</text>
<text x="111.3" y="68.8">GND1</text>
<text x="256.8" y="66.4">GND1</text>
<text x="166.8" y="77.2">R24</text>
<text x="166.8" y="79.4">5.9k</text>
<text x="171" y="81.2">C8</text>
<text x="110.1" y="84.8">100n</text>
<text x="111.2" y="87.1">C6</text>
<text x="112.5" y="89.9">GND1</text>
<text x="121.5" y="89.4">R15</text>
<text x="142.1" y="88.9">R18</text>
<text x="150.3" y="88.9">R19</text>
<text x="159.7" y="88.9">R20</text>
<text x="169.7" y="88.1">MC33204</text>
<text x="170" y="84.8">270p</text>
<text x="180.6" y="89.5">C9</text>
<text x="209.6" y="89.3">IC5C</text>
<text x="93.4" y="93.3">220</text>
<text x="93.8" y="90.7">R17</text>
<text x="104.3" y="90.5">OK1</text>
<text x="120.8" y="92.7">470</text>
<text x="142.1" y="91.1">1.15k</text>
<text x="144.5" y="93">2.7n</text>
<text x="144.7" y="95.3">C11</text>
<text x="150.3" y="91.1">4.75k</text>
<text x="153.9" y="93">2.7n</text>
<text x="154" y="95.3">C12</text>
<text x="159.7" y="91.1">1.21k</text>
<text x="170.9" y="94.3">IC5A</text>
<text x="180.2" y="93">10u</text>
<text x="185.8" y="94.7">R21</text>
<text x="201" y="96">TP2</text>
<text x="209.6" y="95.5">MC33204</text>
<text x="104.3" y="99">6N138DIL8</text>
<text x="114.8" y="100.5">GND1</text>
<text x="119.1" y="97.6">R16</text>
<text x="121.1" y="101.1">1k</text>
<text x="146.5" y="98.1">GND1</text>
<text x="155.9" y="98.1">GND1</text>
<text x="158.5" y="101.8">R22</text>
<text x="175" y="101.8">R23</text>
<text x="184.1" y="100.5">GND1</text>
<text x="185.4" y="97.1">100k</text>
<text x="102.2" y="106.9">IC2</text>
<text x="118.3" y="104">GND1</text>
<text x="158.5" y="104.1">23.2k</text>
<text x="166.4" y="104.7">100n</text>
<text x="166.9" y="107.1">C14</text>
<text x="172.6" y="107">10u</text>
<text x="172.6" y="104.7">C13</text>
<text x="175" y="104.1">20k</text>
<text x="181.7" y="103.4" transform="rotate(-90 181.7 103.4)">GND1</text>
<text x="203.2" y="102.3">R34</text>
<text x="205.2" y="107.5">GND1</text>
<text x="206.7" y="103.9">1k</text>
<text x="214.9" y="104.2">L-OUT</text>
<text x="96.3" y="111.9">74AUC1G17DBV</text>
<text x="166.8" y="110.1">GND1</text>
<text x="171.6" y="110.1">GND1</text>
<text x="239.5" y="111.9" transform="rotate(-90 239.5 111.9)">G</text>
<text x="239.5" y="111" transform="rotate(-90 239.5 111)">N</text>
<text x="239.5" y="110.2" transform="rotate(-90 239.5 110.2)">D1</text>
<text x="245.6" y="113.1">SV5</text>
<text x="142.1" y="119.4">1.15k</text>
<text x="150.3" y="119.4">4.75k</text>
<text x="159.7" y="119.4">1.21k</text>
<text x="170.9" y="116.3">IC5B</text>
<text x="179.6" y="117.7">C17</text>
<text x="209.6" y="117.5">IC5D</text>
<text x="142.1" y="121.6">R26</text>
<text x="148.1" y="123.5">2.7n</text>
<text x="148.1" y="125.8">C18</text>
<text x="150.3" y="121.6">R27</text>
<text x="159.7" y="121.6">R29</text>
<text x="169.7" y="122.5">MC33204</text>
<text x="170.4" y="125.8">C15</text>
<text x="179.6" y="121.2">10u</text>
<text x="185.4" y="125.2">100k</text>
<text x="185.8" y="123">R31</text>
<text x="201" y="124.2">TP1</text>
<text x="208.4" y="123.7">MC33204</text>
<text x="145.1" y="128.6">GND1</text>
<text x="166.8" y="131.2">5.9k</text>
<text x="170.4" y="129.3">270p</text>
<text x="182.6" y="128.6">GND1</text>
<text x="198.5" y="127.5">GND</text>
<text x="203.2" y="131.6">R33</text>
<text x="157.5" y="136.4">2.7n</text>
<text x="166.8" y="133.4">R32</text>
<text x="198.1" y="132.2">GND1</text>
<text x="205.2" y="135.7">GND1</text>
<text x="206.7" y="132.1">1k</text>
<text x="214.7" y="132.4">R-OUT</text>
<text x="154.5" y="141.5">GND1</text>
<text x="157.5" y="138.7">C19</text>
<text x="107.8" y="167.9" transform="rotate(-90 107.8 167.9)">GND1</text>
<text x="123.3" y="169.2">X2</text>
<text x="119.2" y="178.8">GND</text>
<text x="123.3" y="174.5">KUSBVX</text>
<text x="100.4" y="184.4">7805DT</text>
<text x="100.4" y="183.2">IC3</text>
<text x="111.5" y="190.3">100µ</text>
<text x="112.1" y="188">C52</text>
<text x="115.7" y="190.1">100n</text>
<text x="116.4" y="188">C53</text>
<text x="102.8" y="192.9">GND</text>
<text x="109.8" y="194.1">GND</text>
<text x="114.5" y="194.1">GND</text>
</g>
<text font-size="1.1" fill="#c90d0c" x="234.9" y="50.2">CS4334</text>
<g font-size="1" fill="#808080">
<text x="168.3" y="34.6" transform="rotate(-90 168.3 34.6)">4</text>
<text x="96.2" y="41.3">1</text>
<text x="98" y="41.9">VI</text>
<text x="101.4" y="41.9">VO</text>
<text x="104.1" y="41.3">2</text>
<text x="168.3" y="40.1" transform="rotate(-90 168.3 40.1)">11</text>
<text x="99.5" y="43.5">GND</text>
<text x="100.3" y="44.6" transform="rotate(-90 100.3 44.6)">3</text>
<text x="107.3" y="47.8" transform="rotate(-90 107.3 47.8)">3</text>
<text x="107.3" y="42.8" transform="rotate(-90 107.3 42.8)">5</text>
<text x="227.9" y="49.6">1</text>
<text x="227.9" y="51.9">2</text>
<text x="230.6" y="50.1">SDATA</text>
<text x="230.6" y="52.4">DEM/SCLK</text>
<text x="240.4" y="50.1">AOUTL</text>
<text x="242.5" y="52.4">VA</text>
<text x="245.9" y="51.9">7</text>
<text x="245.9" y="49.6">8</text>
<text x="227.9" y="54.3">3</text>
<text x="227.9" y="56.6">4</text>
<text x="230.6" y="54.8">LRCK</text>
<text x="230.6" y="57.1">MCLK</text>
<text x="240.2" y="57.1">AOUTR</text>
<text x="240.8" y="54.8">AGND</text>
<text x="245.9" y="56.6">5</text>
<text x="245.9" y="54.3">6</text>
<text x="95.3" y="60.1">3</text>
<text x="98" y="60.6">VIN VOUT</text>
<text x="100.3" y="65.4" transform="rotate(-90 100.3 65.4)">1</text>
<text x="100.8" y="62.7" transform="rotate(-90 100.8 62.7)">GND</text>
<text x="105" y="60.1">2</text>
<text x="103.3" y="91.8">2</text>
<text x="113.5" y="93">7</text>
<text x="113.5" y="91.8">8</text>
<text x="113.5" y="94.2">6</text>
<text x="103.3" y="96.5">3</text>
<text x="113.5" y="96.5">5</text>
<text x="208.9" y="100">1</text>
<text x="209.1" y="98">GAINLEFT</text>
<text x="212.1" y="101.4">10k</text>
<text x="212.1" y="100">3</text>
<text x="210.6" y="102.1" transform="rotate(-90 210.6 102.1)">2</text>
<text x="97.6" y="108.2">2</text>
<text x="105" y="108.2">4</text>
<text x="244.3" y="108.2">1</text>
<text x="244.3" y="109.4">2</text>
<text x="244.3" y="110.6">3</text>
<text x="100.4" y="129.9">14-A0/TX3/S-PDIF_IN</text>
<text x="100.4" y="131">15-A1/RX3/SPDIF_IN</text>
<text x="100.4" y="127.5">ON/OFF</text>
<text x="113.7" y="128.7" transform="rotate(-90 113.7 128.7)">VIN</text>
<text x="116" y="129.7" transform="rotate(-90 116 129.7)">3V3-1</text>
<text x="117.2" y="129.7" transform="rotate(-90 117.2 129.7)">3V3-2</text>
<text x="118" y="129.9">D+</text>
<text x="118.3" y="128.7">D-</text>
<text x="208.9" y="128.2">1</text>
<text x="209.1" y="126.2">GAINRIGHT</text>
<text x="210.6" y="130.2" transform="rotate(-90 210.6 130.2)">2</text>
<text x="212.1" y="129.5">10k</text>
<text x="212.1" y="128.2">3</text>
<text x="100.4" y="132.2">16-A2/RX4/SCL1</text>
<text x="100.4" y="133.4">17-A3/TX4/SDA1</text>
<text x="100.4" y="134.6">18-A4/SDA0</text>
<text x="100.4" y="135.7">19-A5/SCL0</text>
<text x="100.4" y="136.9">20-A6/TX5/LRCLK1</text>
<text x="113.6" y="132.2">0-RX1/CRX2</text>
<text x="113.8" y="133.4">1-TX1/CTX2</text>
<text x="116" y="135.7">28-RX7</text>
<text x="116.1" y="136.9">29-TX7</text>
<text x="100.4" y="138.1">21-A7/RX5/BCLK1</text>
<text x="100.4" y="139.3">22-A8/CTX1</text>
<text x="100.4" y="140.4">23-A9/CRX1/MCLK1</text>
<text x="100.4" y="141.6">24-A10/TX6/SCL2</text>
<text x="100.4" y="142.8">25-A11/RX6/SDA2</text>
<text x="100.4" y="144">26-A12/MOSI1</text>
<text x="112.2" y="142.8">12-MISO/MQSL</text>
<text x="112.6" y="141.6">11-MOSI/CTX1</text>
<text x="116.5" y="140.4">10-CS</text>
<text x="100.4" y="145.1">27-A13/SCK1</text>
<text x="100.4" y="146.3">30-CRX3</text>
<text x="100.4" y="148.6">31-CTX3</text>
<text x="112.9" y="146.3">7-OUT1A/RX2</text>
<text x="114.6" y="147.5">32-OUT1B</text>
<text x="114.8" y="145.1">8-IN1/TX2</text>
<text x="115.1" y="149.8">6-OUT1D</text>
<text x="115.1" y="148.6">9-OUT1C</text>
<text x="100.4" y="151">5-IN2</text>
<text x="100.4" y="152.2">3-LRCLK2</text>
<text x="100.4" y="153.3">4-BCLK1</text>
<text x="100.4" y="155.7">VUSB</text>
<text x="110.7" y="153.3">13-SCK/CRX1/LED</text>
<text x="114.2" y="155.7">PROGRAM</text>
<text x="114.6" y="152.2">33-MCLK2</text>
<text x="115.8" y="151">2-OUT2</text>
<text x="106.7" y="156.6" transform="rotate(-90 106.7 156.6)">GND1</text>
<text x="107.8" y="156.6" transform="rotate(-90 107.8 156.6)">GND2</text>
<text x="109" y="156.6" transform="rotate(-90 109 156.6)">GND3</text>
<text x="116.8" y="156.9">VBAT</text>
<text x="120.9" y="169.3">1</text>
<text x="120.9" y="170.4">2</text>
<text x="120.9" y="171.6">3</text>
<text x="120.9" y="172.8">4</text>
<text x="99.7" y="185.7">1</text>
<text x="107.7" y="185.7">2</text>
<text x="101.5" y="186.2">VI</text>
<text x="103" y="187.8">GND</text>
<text x="103.8" y="188.9" transform="rotate(-90 103.8 188.9)">3</text>
<text x="105" y="186.2">VO</text>
</g>
<g font-size=".9" fill="#808080">
<text x="111.9" y="172.1">D+_F/2.2F</text>
<text x="112.2" y="170.9">D-_F/2.2F</text>
</g>
<g font-size=".8" fill="#808080">
<text x="119.8" y="25.4">+12V/2.4H</text>
<text x="119.8" y="35.9">-12V</text>
<text x="170.3" y="31.2">+12V/2.4H</text>
<text x="85.4" y="41.8">+12V/2.4H</text>
<text x="108.4" y="48" transform="rotate(-90 108.4 48)">GND</text>
<text x="108.4" y="43.9" transform="rotate(-90 108.4 43.9)">VCC</text>
<text x="170.3" y="43">-12V</text>
<text x="221.6" y="50">SDATA</text>
<text x="222.1" y="52.4">SCLK</text>
<text x="250.1" y="50">L_CH</text>
<text x="260.6" y="52.4">+5V</text>
<text x="221.6" y="54.7">LRCLK</text>
<text x="222" y="57.1">MCLK</text>
<text x="113.6" y="82" transform="rotate(-90 113.6 82)">+5V</text>
<text x="120.7" y="86.7" transform="rotate(-90 120.7 86.7)">+3.3V/2.4F</text>
<text x="83.8" y="92.3">MIDI-RX4/2.3F</text>
<text x="95.3" y="95.5">1n4148</text>
<text x="97" y="93.7">D1</text>
<text x="123.3" y="94.6">MIDI-RX</text>
<text x="220.7" y="92.3">LEFT-OUT/2.3F</text>
<text x="83.8" y="97">MIDI-RX5/2.3F</text>
<text x="126.3" y="115.4">MIDI I/O</text>
<text x="220.7" y="120.4">RIGHT-OUT/2.3F</text>
</g>
<g font-size=".8" fill="#c90d0c">
<text x="148.3" y="33.1" transform="rotate(-90 148.3 33.1)">+</text>
<text x="151.8" y="33.1" transform="rotate(-90 151.8 33.1)">+</text>
<text x="155.3" y="33.1" transform="rotate(-90 155.3 33.1)">+</text>
<text x="148.3" y="39" transform="rotate(-90 148.3 39)">+</text>
<text x="151.8" y="39" transform="rotate(-90 151.8 39)">+</text>
<text x="155.3" y="39" transform="rotate(-90 155.3 39)">+</text>
<text x="117.8" y="44.8" transform="rotate(-90 117.8 44.8)">+</text>
<text x="258.6" y="58.9" transform="rotate(-90 258.6 58.9)">+</text>
<text x="111.9" y="63.6" transform="rotate(-90 111.9 63.6)">+</text>
<text x="208.5" y="99.3">1</text>
<text x="210.5" y="99.3">3</text>
<text x="171.8" y="104.7" transform="rotate(-90 171.8 104.7)">+</text>
<text x="208.5" y="127.5">1</text>
<text x="210.5" y="127.5">3</text>
<text x="124.6" y="172.4" transform="rotate(-90 124.6 172.4)">USB</text>
<text x="110.7" y="188" transform="rotate(-90 110.7 188)">+</text>
</g>
<g font-size=".7" fill="#808080">
<text x="134.7" y="25.7" transform="rotate(-90 134.7 25.7)">-12V</text>
<text x="138.5" y="34.7">-10V/2.4G</text>
<text x="250" y="57">R_CH</text>
<text x="135.8" y="89.9">L_CH</text>
<text x="151.5" y="102.8">+5V</text>
<text x="89.2" y="108.6">MIDI-RX</text>
<text x="111.5" y="108.6">MIDI-TX/2.3F</text>
<text x="235.6" y="111">RIGHT-OUT/2.3F</text>
<text x="236.1" y="108.6">LEFT-OUT/2.3F</text>
<text x="113.6" y="122" transform="rotate(-90 113.6 122)">+5V</text>
<text x="117.4" y="120.4">+3.3V/2.4F</text>
<text x="135.7" y="120.4">R_CH</text>
<text x="87.7" y="129.7">CONTROL1/2.3D</text>
<text x="88.8" y="130.9">ATTACK/2.6C</text>
<text x="90.8" y="127.4">+3.3V/2.4F</text>
<text x="126.8" y="129.8">D+/2.3F</text>
<text x="126.8" y="128.6">D-/2.3F</text>
<text x="89" y="135.6">RATIO2/2.3C</text>
<text x="89.1" y="132.1">DECAY/2.6B</text>
<text x="90" y="134.4">FM1/2.6D</text>
<text x="90" y="133.3">FM2/2.6E</text>
<text x="90.8" y="136.8">LRCLK</text>
<text x="91.2" y="138">SCLK</text>
<text x="126.8" y="132.1">MIDI-RX</text>
<text x="87.8" y="141.5">CONTROL2/2.3E</text>
<text x="89" y="139.1">RATIO1/2.3A</text>
<text x="91.1" y="140.3">MCLK</text>
<text x="126.8" y="140.3">CS/2.4F</text>
<text x="126.8" y="141.5">MOSI/2.4F</text>
<text x="126.8" y="142.7">DC/2.4F</text>
<text x="125.6" y="146.2">SDATA</text>
<text x="125.6" y="149.7">GATE-LED/2.3F</text>
<text x="125.6" y="145">ENC-A/2.4F</text>
<text x="125.6" y="148.5">ENC-B/2.4F</text>
<text x="90" y="153.2">SWITCH/2.4F</text>
<text x="90.7" y="152">GATE/2.4G</text>
<text x="125.6" y="150.9">ENC-SW/2.4F</text>
<text x="125.6" y="153.2">SCK/2.4F</text>
</g>
<g font-size=".5" fill="#808080">
<text x="113.1" y="169.6">5V_USB/2.9C</text>
<text x="92.3" y="186">+12V-F/2.3H</text>
<text x="117.4" y="186">5V_USB/2.9C</text>
</g>
</svg>
